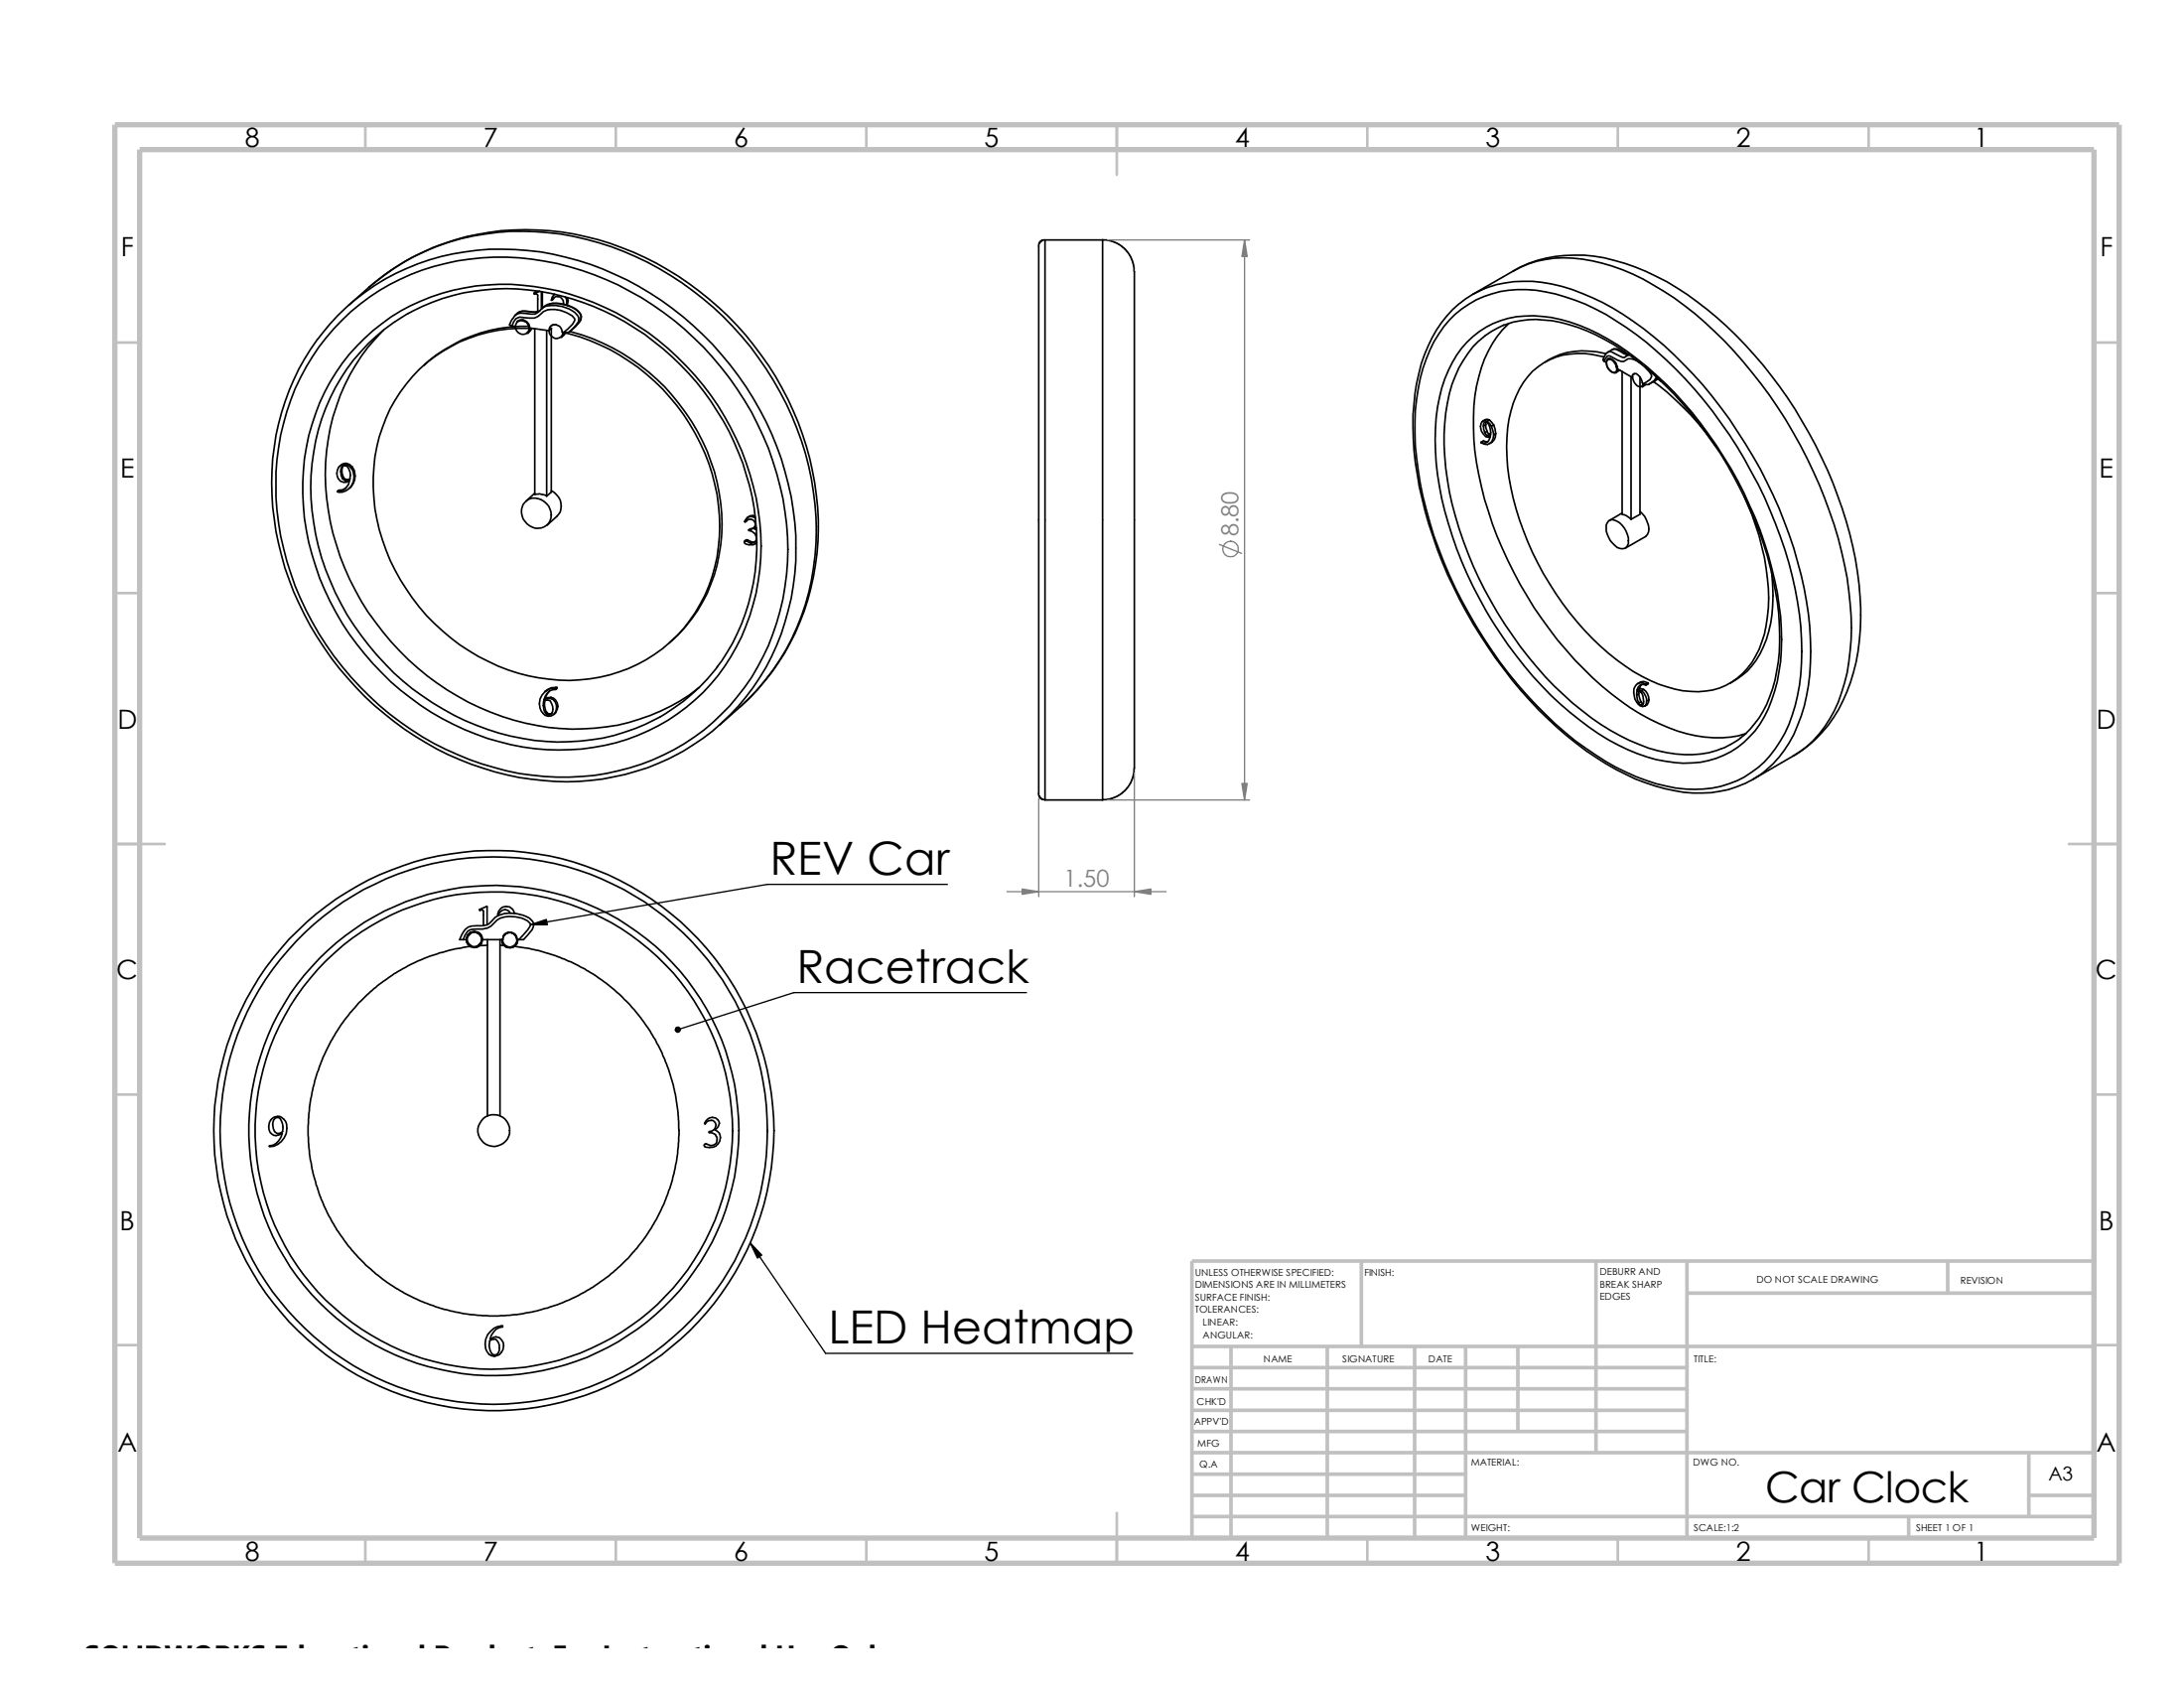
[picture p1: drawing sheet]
<svg xmlns="http://www.w3.org/2000/svg" width="279mm" height="216mm" viewBox="0 0 279 216" stroke-linecap="round" stroke-linejoin="round" font-family="sans-serif">
<g fill="none" stroke="#c0c0c0" stroke-width=".34">
<path d="M46.7 16v3.1M78.8 16v3.1M110.8 16v3.1M142.9 16v6.4M174.9 16v3.1M207 16v3.1M239.1 16v3.1M14.7 43.8h3.2M267.9 43.8h3.2M14.7 75.9h3.2M267.9 75.9h3.2M14.7 107.9h6.4"/>
<path d="M264.7 107.9h6.4M14.7 140h3.2M267.9 140h3.2M14.7 172h3.2M267.9 172h3.2M46.7 196.7v3.2M78.8 196.7v3.2M110.8 196.7v3.2M142.9 193.5v6.4M174.9 196.7v3.2M207 196.7v3.2M239.1 196.7v3.2"/>
</g>
<g fill="none" stroke="#c0c0c0" stroke-width=".47">
<path d="M152.5 172.2h115.4M152.5 177.6h63.3M152.5 174.9h63.3M157.5 172.2v24.5M169.8 172.2v24.5M174.2 161.3v10.9M181 172.2v24.5M187.5 172.2v24.5M194.2 172.2v10.9M204.2 161.3v24.5M215.8 161.3v35.4M215.8 165.4h52.1"/>
<path d="M249.2 161.3v4.1M267.9 161.3h-115.4v35.4M152.5 194h115.4M152.5 183.1h63.3M152.5 180.4h63.3M152.5 191.3h35M152.5 188.6h35M152.5 185.8h115.4M244.2 194v2.7M259.5 191.3h8.4M259.5 185.8v8.2"/>
</g>
<path d="M14.7 16h256.4v183.9h-256.4zM17.9 19.1h250v177.6h-250z" fill="none" stroke="#c0c0c0" stroke-width=".68" stroke-linecap="butt"/>
<g fill="none" stroke="#000" stroke-width=".21">
<path d="M44.6 39a39.6 39.6 0 0 1 8.6-6.3 31.7 31.7 0 0 1 23.3-1.7 39.6 39.6 0 0 1 27.8 33.6 30.5 30.5 0 0 1-8.3 24.6l-1.4 1.3M47.3 36.7a30.6 30.6 0 0 1 24.5-7 38.9 38.9 0 0 1 32.9 37.7 30.6 30.6 0 0 1-10.1 23.1M68.3 37.5l.1 .1h.3l.1 .2v2M68.9 37.3l-.4 .1-.2 .1M69 39.8l-.3 .1-1.8-.1-.4 .1-.3 .2M69 37.3l-.7 .2M69.1 39.7a1.82 1.82 0 0 1-1.5 .1h-.4a1.27 1.27 0 0 0-1.1 .3M69.3 37.3v2.2M69.3 39.5a1.5 1.5 0 0 1 1.3-.4 3.7 3.7 0 0 1 3.4 1.5v.3a3.4 3.4 0 0 1-1.2 1.6M69.3 39.5l-.3 .3a1.25 1.25 0 0 1-1.1 .4l-.6-.1a1.31 1.31 0 0 0-1.7 .7M69.3 39.5a1.85 1.85 0 0 1 1.6-.7 4 4 0 0 1 3.3 1.3l.1 .5a3.8 3.8 0 0 1-1.5 1.9M69.4 37.3v2.1"/>
<path d="M70.3 38.9a4.6 4.6 0 0 1 3.7 1 .96 .96 0 0 1-.1 1.5l-.5 .5M70.6 38.4a.76 .76 0 0 1 1-.4 .76 .76 0 0 1 .5 .9M70.8 37.7l.2-.1-.3 .4-.2 .4h.1M70.9 38.1l-.3 .3M72.3 38l.2 .6M72.5 38.6l-.1 .4M72.6 38.1l.1 .3M72.7 38.4l-.2 .6M72.7 38.4l-.2 .2M133.7 30.7l-.5 .1-.3 .3v.4v70.2l.3 .5 .5 .1M133.7 30.7v71.6M133.7 30.7h7.4v71.6"/>
<path d="M141.1 30.6l.9 .2 .8 .3 .7 .4 .6 .5 .5 .8 .3 .6 .2 1.4v63.5l-.1 .9-.3 .8-.4 .7-.5 .5-.6 .5-.7 .3-.7 .2-.7 .1M186.9 38.7a15.6 15.6 0 0 0-5.4 9.1 33.8 33.8 0 0 0 .1 14.4 58.4 58.4 0 0 0 18.9 31.9 31.8 31.8 0 0 0 12.5 6.8 15.6 15.6 0 0 0 9.6-.4M186.9 38.7a13 13 0 0 1 9.1-2.7 24.7 24.7 0 0 1 11.6 4.2 52.2 52.2 0 0 1 15.7 16.5 54.7 54.7 0 0 1 8.2 23.4 28.5 28.5 0 0 1-1.1 11.5 14 14 0 0 1-6.2 8.1l-1.5 .7M193.6 34.7l-5.2 2.9M193.6 34.7a16.6 16.6 0 0 1 12.9-1.4 31.9 31.9 0 0 1 11.9 6.3 55.8 55.8 0 0 1 18.6 30.3 33.8 33.8 0 0 1 .1 16.1 17.3 17.3 0 0 1-7.4 10.6l-.3 .1M193.6 34.7a13.9 13.9 0 0 1 10.1-1.3 25.9 25.9 0 0 1 9.2 3.9 50.1 50.1 0 0 1 13.5 13.3 59 59 0 0 1 9.9 23.3 32.2 32.2 0 0 1-.3 13.5 14.7 14.7 0 0 1-6.6 9.3M40.6 43.4a31.9 31.9 0 0 0-5 26.2 40 40 0 0 0 24.7 28.1 33 33 0 0 0 22.5 .5 28.6 28.6 0 0 0 18.7-23.2 36.2 36.2 0 0 0-5.1-24.1 39.2 39.2 0 0 0-27.3-18.7 30.7 30.7 0 0 0-21.1 4.3 27.3 27.3 0 0 0-7.4 6.9M43.8 40.9a28.7 28.7 0 0 1 22.6-7.9 37.6 37.6 0 0 1 27.9 16.8 36.7 36.7 0 0 1 6.3 23.7 28.5 28.5 0 0 1-13.1 21.6 30.2 30.2 0 0 1-24.3 3.1 38.8 38.8 0 0 1-26.5-26.4 31.9 31.9 0 0 1 2.5-24.9 26.4 26.4 0 0 1 4.6-6zM43.9 59.5l-.2 .7M44.2 59.4a1.16 1.16 0 0 0-1.1 1 1.16 1.16 0 0 0 .9 1.3h.3l.4-.2a1.55 1.55 0 0 1-1.5 1.3M44.2 59.4l.4 .2 .3 .3M44.3 59.3l.4 .1 .4 .3"/>
<path d="M44.3 59.3a.99 .99 0 0 0-.8 .3M44.3 59.3l-.1 .1M44.9 59.9l.2 .3 .2 .8M45.1 59.7l.2 .5 .1 .7M45.1 59.7l-.2 .2M45.6 44.3a25.7 25.7 0 0 1 22.8-7.6 34.1 34.1 0 0 1 25.8 19.4 30.5 30.5 0 0 1 1.7 22.6 25 25 0 0 1-24.4 17.2 32.8 32.8 0 0 1-23.8-11 33.1 33.1 0 0 1-8.9-24.7 25.6 25.6 0 0 1 6.8-15.9zM49.1 42.2a25.8 25.8 0 0 0-7.4 19.9 33.6 33.6 0 0 0 19.7 28.4 28.5 28.5 0 0 0 19 1.9 24.3 24.3 0 0 0 9.1-4.5M52.2 40.1a27.1 27.1 0 0 1 22.4-1.4 33.8 33.8 0 0 1 22.2 29.1 27 27 0 0 1-4.5 16.7l-.6 .8M52.2 40.1a24.6 24.6 0 0 0-12.3 19.2 32.3 32.3 0 0 0 9.3 25.6 31.9 31.9 0 0 0 22.1 10 24.8 24.8 0 0 0 20.5-9.6M65.5 41.7h.4M65.5 41.7l.2-.5a1.09 1.09 0 0 1 1.4-.6l.7 .1a1.96 1.96 0 0 0 1.8-.9 3.5 3.5 0 0 1 3.8 .9l.1 .1a1.49 1.49 0 0 1-.8 1.2l-.6 .5M65.5 40.8l-.3 .7 .3 .2"/>
<path d="M66.1 41.2a.93 .93 0 0 1 1.4 .1 .93 .93 0 0 1-.2 1.4 .96 .96 0 0 1-1.1-.3 .96 .96 0 0 1-.1-1.2zM66.2 41.1a1.03 1.03 0 0 1 1.3 .2 1.03 1.03 0 0 1 0 1.3l.4-.3 .1-.3M66.2 40l-.3 .3M67.6 41.7a19.2 19.2 0 0 0-13.4 5M67.8 42a19 19 0 0 0-19.8 16.4 24.5 24.5 0 0 0 4.8 18.1 25.2 25.2 0 0 0 20.1 10.5 19.1 19.1 0 0 0 19.1-18.4 25.4 25.4 0 0 0-9.3-20.8 24.7 24.7 0 0 0-10.4-5.2M67.8 42l2.4 .3M68.4 42v21.2a2.09 2.09 0 0 1 1.5 .3M69.9 42.2v21.3M70.2 42.2a.93 .93 0 0 0 .7 1 .93 .93 0 0 0 1.1-.4v-.3M70.2 42.3a.8 .8 0 0 1 .7-.8 .8 .8 0 0 1 .9 .5l.1 .5h.2M70.5 42v20.9l-.6 .6M70.6 42l-.4 .3"/>
<path d="M71.2 41.5a.78 .78 0 0 0-.9 .5M72.1 42.5v.3l-.3 .3 .4-.3 .1-.3M72.8 42.5h-.2h-.5M72.9 42.4a26.2 26.2 0 0 1 19.4 23.3 19.9 19.9 0 0 1-6.4 16.3l-.3 .3M185.4 40.9a13 13 0 0 1 12.3-3.6 25.9 25.9 0 0 1 10.3 4.6 52.6 52.6 0 0 1 16 18.4 50.2 50.2 0 0 1 6.5 21.4 24.5 24.5 0 0 1-2.2 12.1 12.5 12.5 0 0 1-12.7 7.1 26 26 0 0 1-12.8-5.2 52.7 52.7 0 0 1-14.9-17.2 50.7 50.7 0 0 1-6.9-23 22.1 22.1 0 0 1 3.1-12.8zM187.7 43.8a11.2 11.2 0 0 1 9.6-3.3 23.8 23.8 0 0 1 12.2 5.4 50.5 50.5 0 0 1 15 20.3 43.2 43.2 0 0 1 3.4 15.6 19.9 19.9 0 0 1-2.7 10.8 11.2 11.2 0 0 1-11 4.9 22.5 22.5 0 0 1-10.9-4.5 49.1 49.1 0 0 1-15.6-19.6 42.8 42.8 0 0 1-4.1-17.2 19.9 19.9 0 0 1 2.8-10.8zM189.8 54.5l.1-.4 .2-.1a1.76 1.76 0 0 1 .6 1.8l-.5-.1M189.8 54.5l.1 .8M189.9 55.3l.3 .4M190 53.7l.1-.1 .4 .1M190 53.7l-.3 .1M190.1 54.3v.4l.1 .5"/>
<path d="M190.1 54.3l-.3 .2M190.1 54v.3M190.2 53.9l-.3-.1a.75 .75 0 0 0-.5 1 1.24 1.24 0 0 0 1.2 1.1 .75 .75 0 0 1-1.1 .7M190.2 53.9l.6 .6M190.2 55.2l.3 .3M190.2 55.2l-.3 .1M190.3 56.5h-.1l-.4-.1-.3 .2M190.5 53.7l.6 .7M190.5 53.7l-.3 .2M190.5 55.5l.2 .1M190.5 55.5l-.3 .2M190.8 54.5l.3 1.1"/>
<path d="M190.9 56.6l-.3 .1M191.1 54.4l.2 1.1M191.1 55.6a1.03 1.03 0 0 1-.5 1.1 1.03 1.03 0 0 1-1.1-.1M191.1 54.4l-.3 .1M191.3 55.5a1.13 1.13 0 0 1-.5 1.1M191.3 55.5l-.2 .1M192.3 41.6a12.2 12.2 0 0 1 7.3-.4 27.8 27.8 0 0 1 12.4 7.1 50.8 50.8 0 0 1 14.8 25.8 29.6 29.6 0 0 1 .3 12.9 13 13 0 0 1-4.5 7.4M192.4 41.6a11.3 11.3 0 0 0-6.2 6.5 23.6 23.6 0 0 0-1.2 11.8 49 49 0 0 0 11.6 25.4 37.1 37.1 0 0 0 11.8 9.4 16.6 16.6 0 0 0 10.3 1.6l1-.3a9 9 0 0 0 3-1.6M193 41.4a14.3 14.3 0 0 0-4.1 8 32.5 32.5 0 0 0 1.5 16 49.5 49.5 0 0 0 15.7 23.3 25.8 25.8 0 0 0 10.9 5.4 12.8 12.8 0 0 0 6.4-.3M205.2 46.2l.3 .2M205.2 45.6a9.5 9.5 0 0 0-9.2 1.9 12.7 12.7 0 0 0-3.2 8.5 31.3 31.3 0 0 0 3.2 14.7 36.6 36.6 0 0 0 13 15.2 16.2 16.2 0 0 0 8.3 2.6 8.5 8.5 0 0 0 7.7-5.4 19.1 19.1 0 0 0 .9-10.5 32.3 32.3 0 0 0-2.8-9.1M205.2 46.2l.4-.6h.4a3.2 3.2 0 0 0 1.7 .6 1.18 1.18 0 0 1 1.7-.1l.5 .4"/>
<path d="M205.4 45.2a9.8 9.8 0 0 0-7.7 1.1M205.7 45.9a.56 .56 0 0 1 .8 .2l.3 .4a.85 .85 0 0 1-.2 1.2 1.42 1.42 0 0 1-1.1-1.6zM205.7 45l-.3 .3-.2 .4-.1 .3 .1 .2M205.7 45.9h.1M205.7 45h.3h.2a4 4 0 0 0 1.7 .7l.4-.3M205.7 46a1.13 1.13 0 0 1 1.1 1.2 .4 .4 0 0 1-.5 .4 1.24 1.24 0 0 1-.7-1.5zM206.3 44.7l.2-.1 .3 .1 1 .6 .6 .1h-.1M206.3 44.7l-.6 .3M206.3 44.7a1.16 1.16 0 0 1 1.3 .3l.7 .3M207 47.2l1.8 1.1M207.3 47.4l-.6 .3M207.5 47.5v18.3a1.82 1.82 0 0 1 1.2 .6"/>
<path d="M208.4 45.4h-.1M208.7 48.2v18.2M208.8 48.3l.2-.5a.58 .58 0 0 1 .8 .4l.4 .9M208.9 48.2l-.1 .1M208.9 48.2v.2a1.29 1.29 0 0 0 1 1.1l.2-.1 .1-.3M209.1 47.8l-.2 .2M209.8 48.2v17.6l-1.1 .6M210.2 49.1h.7M210.3 49.1l-.2 .4 .5-.3M210.5 47a1.39 1.39 0 0 1 .8 1.2l-.2 .4-.9 .5M211.6 48.9a35 35 0 0 1 7.8 8.1M211.9 48.2l-.3 .5-.7 .4"/>
<path d="M212 48.4l.6 .4M212.1 48.4l-.6 .5M212.1 48.4l-1.2 .7M43.6 60.3a.54 .54 0 0 1 .2-.6 .54 .54 0 0 1 .7 0 1.84 1.84 0 0 1 .2 1.6l-.5 .2M43.6 60.3v.5l.2 .4M43.7 60.2l.2 .9M43.7 60.2l-.1 .1M43.8 61.2l.4 .3M43.9 61.1l.5 .2M43.9 61.1l-.1 .1M44.3 62.4l-.5 .3h-.5l-.1 .1M44.4 61.3l-.2 .2"/>
<path d="M44.8 61.3h-.4M45.3 61a1.83 1.83 0 0 1-2.1 1.9v-.1M45.4 60.9a1.89 1.89 0 0 1-.8 1.6M45.4 60.9l-.1 .1M67.2 64.2a1.93 1.93 0 0 1 3 .5 1.79 1.79 0 0 1-.3 2.5 1.79 1.79 0 0 1-2.5-.2 1.96 1.96 0 0 1-.2-2.8zM68.4 63.1l-1.1 1M70.5 62.8a2.03 2.03 0 0 1 .7 3.2l-1.2 1.2M95.3 66.8a.67 .67 0 0 1 1.2-.2 .67 .67 0 0 1-.4 1.1l-.3 .1M95.4 69.2l-.2 .1v.1a1.25 1.25 0 0 0 1.6 0M95.4 69.2h.1M95.5 69l.2 .1M95.5 69l-.3 .2"/>
<path d="M95.5 69.2l.4 .2M95.5 69l-.1 .2M95.7 66.5l-.4 .3M95.7 69.1l.4 .2M95.7 69.1l-.2 .1M95.8 67.8v.1a.89 .89 0 0 1 .9 .5 .89 .89 0 0 1-.3 1l-.3 .1M95.9 69.4l.2 .1M96.1 69.3h.2M96.1 69.3l-.2 .1M96.2 66.1a.84 .84 0 0 0-1 .6l.1 .1M96.2 66.1l.4 .2M96.3 69.3l-.2 .2"/>
<path d="M96.4 66h-.4l-.5 .3M96.4 66h.2M96.4 66l-.2 .1M96.6 67.4l-.8 .4M96.7 69.2l-.2 .1h-.2M96.7 67.5l-.2 .1 .3 .2M96.7 67.5v.1M205.8 66.6a1.41 1.41 0 0 1 1.7 .6 2.73 2.73 0 0 1 .7 2.6 1 1 0 0 1-1.6 0 3.2 3.2 0 0 1-1.1-2.7zM207.5 65.6l-1.6 1M209.8 65.4a3.2 3.2 0 0 1 1.1 2.6l-.4 .6-2.6 1.5M226.7 73.2a20.7 20.7 0 0 1-.7 8.6 9.5 9.5 0 0 1-4.6 5.6M69.5 90.3l.1-.6a.64 .64 0 0 1 1 .3 1 1 0 0 1-.3 1.4h-.2"/>
<path d="M69.5 90.3l.1 .5 .2 .5M69.6 90.1l.2 .8 .2 .2M69.6 90.1l-.1 .2M69.7 89.6l-.1 .5M69.7 89.4l-.1 .1M69.8 88.3l-.1 .2M69.8 91.3l.3 .1M70 91.1l.3 .2M70 91.1l-.2 .2M70.3 88.4l-.3 .4-.3 .6M70.3 89.3h-.3l-.4 .2M70.3 89.3a1.06 1.06 0 0 1 .9 1.2"/>
<path d="M70.3 91.3l-.2 .1M70.5 89.2a1.13 1.13 0 0 1 .9 1.1M70.5 89.2l-.8 .2M70.5 89.2l-.2 .1M70.6 91.2l-.3 .1M71 88.1a1.93 1.93 0 0 0-1.9 1.2 1.93 1.93 0 0 0 .6 2.2 1.02 1.02 0 0 0 1.5-1M71 88.1h.1M71.1 91.1l-.3 .3M71.1 91.1l-.1 .1M71.1 87.9l-.6 .1-.7 .4M71.1 88.2a1.4 1.4 0 0 0-1.5 1.3M71.1 87.9h.1"/>
<path d="M71.1 88.1v.1M71.1 87.9l-.1 .2M71.2 87.9l-.1 .3M71.2 87.9l-.1 .2M71.4 90.3l-.3 .8M71.4 90.3l-.2 .2M94.6 90.5l-2.6 2.3M209.4 88.9v-.5a.64 .64 0 0 1 .8 .6l.1 .9-.2 .3h-.3M209.4 88.9l.2 1M209.4 88.3h.6M209.6 89.9l.2 .3M209.6 88.7l.3 1"/>
<path d="M209.6 88.7l-.2 .2M209.7 88.4l-.1 .3M209.7 88.1l.6 .1M209.7 88.1l-.3 .2M209.9 89.7l.2 .3-.3 .2M209.9 89.7l-.3 .2M210 88.3a1.69 1.69 0 0 1 .7 1.4M210.1 87.5l-.2 .2-.2 .4M210.3 88.2a1.59 1.59 0 0 1 .6 1.3M210.3 88.2l-.3 .1M210.5 87.5a.96 .96 0 0 0-1.1 0 .96 .96 0 0 0-.4 1.1 1.88 1.88 0 0 0 1.1 1.8l.4-.1M210.5 87.5h.1"/>
<path d="M210.6 87.6a.75 .75 0 0 0-1.2 .7M210.6 87.5v.1M210.7 89.7l-.1 .3-.1 .3M210.7 90.2l-.3 .1M210.7 90.1h.1M210.7 90.1l-.2 .2M210.8 87.3a1 1 0 0 0-1.3 .2M210.8 87.3l.1 .1M210.8 87.3l-.3 .2M210.9 87.4v.1l-.3 .1M210.9 87.4l-.3 .1M210.9 89.5l-.2 .6"/>
<path d="M210.9 89.5l-.2 .2M229.4 96.7l-5.2 3M61.6 119.9v.5l-.1 .3-.5 .4h-.5l-.3-.2-.4-.5v-.5l.1-.3 .3-.2 .3-.1h.4l.3 .1 .3 .2 .1 .3M62.3 118.3v-2.3h-.1l-.9 .3 .1 .2 .3-.1 .1 .1v1.9M64.3 119.8l.3-.4 .5-.1h.3l.4 .1 .2 .2 .2 .5M65.3 116.8a.78 .78 0 0 0-.8-.5 .78 .78 0 0 0-.7 .7h-.1a1.09 1.09 0 0 1 1-1 1.09 1.09 0 0 1 1.1 .8M133.7 102.3h7.4M59.3 120.2h-.5a3.1 3.1 0 0 1 1.1-1.6l1.1-.2a2.1 2.1 0 0 0 2.3-1.1 4.3 4.3 0 0 1 4.4 .1 1.02 1.02 0 0 1 .2 1.8l-.9 1h-.6M59.3 120.2h.4M59.3 120.2l.2-.6a1.33 1.33 0 0 1 1.5-.8 2.2 2.2 0 0 0 2.2-.7 2.7 2.7 0 0 1 2.8-.8 2.66 2.66 0 0 1 1.9 .9v.1a5 5 0 0 1-1.5 1.9M60.2 121.1a23.7 23.7 0 0 0-20.7 25.5 23.7 23.7 0 0 0 24.7 21.7 23.7 23.7 0 0 0 22.7-23.7M61.7 120.2h2.6v-.3l.2-.3 .4-.3h.6l.2 .1 .3 .4 .1 .4"/>
<path d="M62.4 120.9h-1.1M62.4 120.2v22.5M64 120.9h.5M64 120.2v22.5M64.2 120.1l.1 .7 .3 .3 .6 .1h.4l.3-.3 .3-.3 .1-.4M64.3 120.2v.3l.2 .4 .3 .2 .4 .1 .3-.1 .4-.2 .2-.3 .1-.4M65.8 121l.2 .1a23.8 23.8 0 0 1 20.9 23.5M66.2 120.2h.1M66.2 120.2h.2M34.6 143.3a1.11 1.11 0 0 1 1.9 .1 2.34 2.34 0 0 1-2 3.2 1.82 1.82 0 0 0 1.6-1.7 1.01 1.01 0 0 1-1.2 .3 1.01 1.01 0 0 1-.5-1.1l.1-.5zM35.2 143a.48 .48 0 0 1 .7 .1 2.09 2.09 0 0 1 .3 1.6 .63 .63 0 0 1-1.1 0 1.41 1.41 0 0 1 .1-1.7zM90.6 143.1a.86 .86 0 0 1 1.3 .2 .86 .86 0 0 1-.4 1.2 1.19 1.19 0 0 1 .6 1.5 1.19 1.19 0 0 1-1.4 .8l-.5-.1a.21 .21 0 0 1-.1-.3 .21 .21 0 0 1 .3-.1 .8 .8 0 0 0 1.1 0 .8 .8 0 0 0 .1-1.1 .85 .85 0 0 0-.9-.3v-.2a.78 .78 0 0 0 .8-.5 .78 .78 0 0 0-.3-.9 .95 .95 0 0 0-1 .5l-.1-.1z"/>
<path d="M62.7 171.5a.66 .66 0 0 1 1.1 .2 1.13 1.13 0 0 1-.3 1.6 .59 .59 0 0 1-.8-.6l-.1-.6zM62.8 170.2a1.88 1.88 0 0 1 1.5-.6v.1a1.76 1.76 0 0 0-1.6 1.6 1.02 1.02 0 0 1 1.2-.2 1.02 1.02 0 0 1 .5 1 1.17 1.17 0 0 1-.9 1.3 1.17 1.17 0 0 1-1.4-.8 2.25 2.25 0 0 1 .7-2.4z"/>
<circle cx="60.7" cy="120.2" r="1.02"/>
<circle cx="63.2" cy="144.6" r="35"/>
<circle cx="63.2" cy="144.6" r="2.03"/>
<circle cx="63.2" cy="144.6" r="31.4"/>
<circle cx="63.2" cy="144.6" r="35.8"/>
<circle cx="63.2" cy="144.6" r="30.5"/>
</g>
<path d="M121.2 113.1h-23l-30.3 5.2M131.3 127h-29.7l-14.9 4.7M96 159l9.6 14.1h39.3" fill="none" stroke="#000" stroke-width=".17"/>
<g fill="#000" stroke="#000" stroke-width=".17">
<path d="M67.9 118.3l2-.7 .1 .7zM96 159l1.5 1.5-.6 .4z"/>
<path d="M86.5 131.4a.33 .33 0 0 1 .5 .1 .33 .33 0 0 1-.1 .5 .33 .33 0 0 1-.5-.2l.3-.1-.3 .1z" fill-rule="evenodd"/>
</g>
<g fill="none" stroke="#808080" stroke-width=".17">
<path d="M141.7 30.7h18.2M159.2 30.7v71.6M156 69.6l2.8 1.2M145.1 98.9v15.8M128.8 114h20.4M132.9 102.2v12.5M141.7 102.3h18.2"/>
<circle cx="157.4" cy="70.2" r="1"/>
</g>
<g fill="#808080" stroke="#808080" stroke-width=".17">
<path d="M159.2 30.7l.4 2.1h-.7z"/>
<path d="M158.9 100.2h.7l-.4 2.1z"/>
<path d="M130.8 113.7l2.1 .3-2.1 .4z"/>
<path d="M145.1 114l2.1-.3v.7z"/>
</g>
<path d="M10.8 209.2h104.1v1.6h-104.1z" fill="#fff"/>
<g font-size="5.9">
<text x="98.5" y="111.9">REV Car</text>
<text x="101.9" y="125.7">Racetrack</text>
<text x="106" y="171.9">LED Heatmap</text>
</g>
<text font-size="5.4" x="225.8" y="192.1">Car Clock</text>
<text font-size="3.6" x="10.8" y="213">SOLIDWORKS Educational Product. For Instructional Use Only.</text>
<g font-size="3.4">
<text x="31.4" y="18.8">8</text>
<text x="61.8" y="18.8">7</text>
<text x="93.9" y="18.8">6</text>
<text x="125.9" y="18.8">5</text>
<text x="158" y="18.8">4</text>
<text x="190" y="18.8">3</text>
<text x="222.1" y="18.8">2</text>
<text x="252.5" y="18.8">1</text>
<text x="15.5" y="32.8">F</text>
<text x="268.7" y="32.8">F</text>
<text x="15.4" y="61.1">E</text>
<text x="268.6" y="61.1">E</text>
<text x="15" y="93.2">D</text>
<text x="268.2" y="93.2">D</text>
<text x="14.9" y="125.3">C</text>
<text x="268.1" y="125.3">C</text>
<text x="15.3" y="157.3">B</text>
<text x="268.5" y="157.3">B</text>
<text x="15" y="185.7">A</text>
<text x="268.2" y="185.7">A</text>
<text x="31.4" y="199.6">8</text>
<text x="61.8" y="199.6">7</text>
<text x="93.9" y="199.6">6</text>
<text x="125.9" y="199.6">5</text>
<text x="158" y="199.6">4</text>
<text x="190" y="199.6">3</text>
<text x="222.1" y="199.6">2</text>
<text x="252.5" y="199.6">1</text>
</g>
<g font-size="3" fill="#808080">
<text x="158.5" y="68.6" transform="rotate(-90 158.5 68.6)">8.80</text>
<text x="136.1" y="113.4">1.50</text>
</g>
<text font-size="2.5" x="262" y="189.4">A3</text>
<g font-size="1.2">
<text x="152.9" y="167.9">TOLERANCES:</text>
<text x="152.9" y="163.2">UNLESS OTHERWISE SPECIFIED:</text>
<text x="152.9" y="164.7">DIMENSIONS ARE IN MILLIMETERS</text>
<text x="152.9" y="166.3">SURFACE FINISH:</text>
<text x="174.5" y="163.2">FINISH:</text>
<text x="204.6" y="166.3">EDGES</text>
<text x="204.6" y="163.1">DEBURR AND</text>
<text x="204.6" y="164.7">BREAK SHARP</text>
<text x="224.7" y="164">DO NOT SCALE DRAWING</text>
<text x="250.8" y="164.2">REVISION</text>
<text x="153.9" y="169.5">LINEAR:</text>
<text x="153.9" y="171.2">ANGULAR:</text>
<text x="152.9" y="177">DRAWN</text>
<text x="153.1" y="179.7">CHK'D</text>
<text x="161.7" y="174.3">NAME</text>
<text x="171.7" y="174.2">SIGNATURE</text>
<text x="182.8" y="174.2">DATE</text>
<text x="216.7" y="174.2">TITLE:</text>
<text x="152.7" y="182.3">APPV'D</text>
<text x="153.2" y="185.1">MFG</text>
<text x="153.5" y="187.7">Q.A</text>
<text x="188.2" y="187.5">MATERIAL:</text>
<text x="216.6" y="187.5">DWG NO.</text>
<text x="188.2" y="195.8">WEIGHT:</text>
<text x="216.7" y="195.8">SCALE:1:2</text>
<text x="245.1" y="195.8">SHEET 1 OF 1</text>
</g>
</svg>
